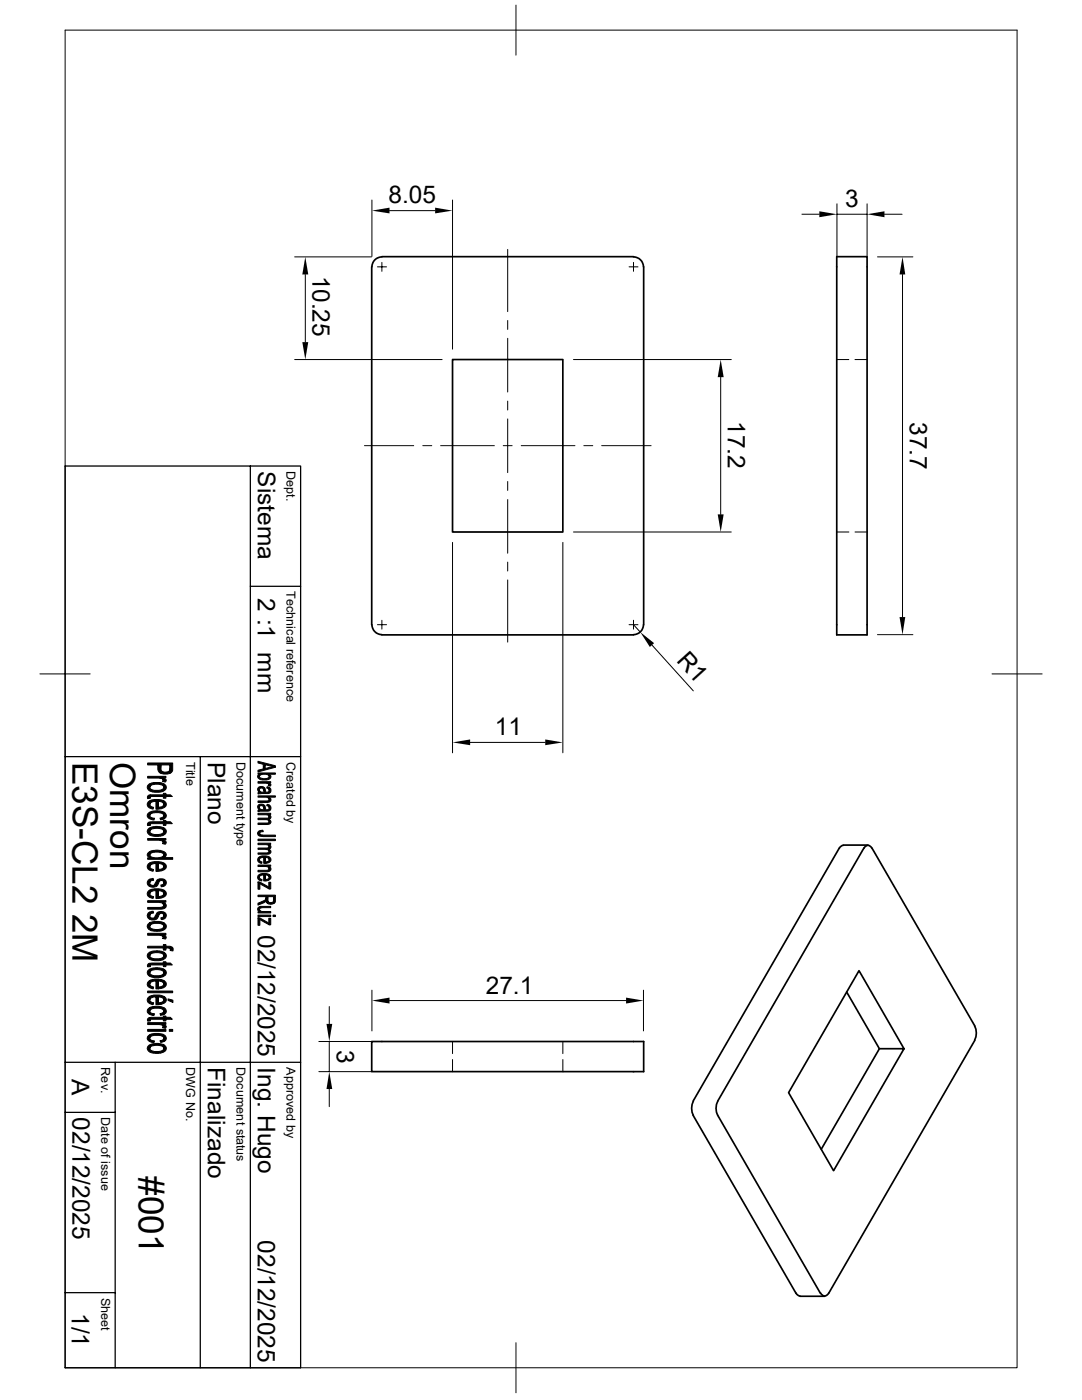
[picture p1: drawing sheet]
<svg xmlns="http://www.w3.org/2000/svg" width="216mm" height="279mm" viewBox="0 0 216 279" stroke-linecap="round" stroke-linejoin="round" font-family="sans-serif">
<g fill="none" stroke="#000" stroke-width=".34">
<path d="M74.2 53.3v71.4M76.2 51.3a2.02 2.02 0 0 0-2 2M76.2 51.2h50.2M126.4 51.3a2.02 2.02 0 0 1 2 2M128.4 53.3v71.4M167 51.2h6v75.5h-6zM90.3 71.8h22v34.4h-22zM74.2 124.7a2.02 2.02 0 0 0 2 2M76.2 126.7h50.2M128.4 124.7a2.02 2.02 0 0 1-2 2M167.5 169.2l-29.2 50.6M168.3 168.7l-.4 .2-.4 .4"/>
<path d="M168.3 168.7h4.9M172.4 169.3a.84 .84 0 0 1 .8-.6 .84 .84 0 0 1 .8 .6M172.4 169.2l-29.2 50.6M174 169.2l20.5 35.6a3.1 3.1 0 0 1 0 2.8M169 198l6.5 11.3-11.6 20.1M74.2 207.9h54.2v6h-54.2zM138.3 219.8a3.1 3.1 0 0 0 0 2.8M143.2 219.8a3.1 3.1 0 0 0 0 2.8l20.5 35.5M175.5 209.3h4.9l-9-15.6-14 24.4 8.9 15.5 14.1-24.3M194.5 207.6l-29.1 50.5M138.3 222.6l20.5 35.5M158.8 258.1l.4 .4 .4 .2"/>
<path d="M159.6 258.7h4.9M163.7 258.1a.84 .84 0 0 0 .8 .6 .84 .84 0 0 0 .9-.6"/>
</g>
<g fill="none" stroke="#000" stroke-width=".2">
<path d="M13 6h189.9v267h-189.9zM103 1v10M74.2 39.9v11.3M90.3 39.9v29.8M58.8 51.3h15.3M60.9 54.8v13.5M75.3 53.3h1.8M76.2 52.4v1.7M77.7 42h9.1M101.3 49.8v12.4M125.5 53.3h1.8M126.4 52.4v1.7"/>
<path d="M160 42.8h3.5M167 40.7v10.5M167 42.8h6M173 40.7v10.5M175.1 51.3h7.1M176.5 42.8h3.5M180.1 54.8v68.3M58.8 71.8h29.4M101.3 64v1.7M101.3 67.5v10.7M114.4 71.8h31.5M143.8 75.3v27.4"/>
<path d="M167 71.8h2.4M170.6 71.8h2.4M72.7 88.9h9.8M84.4 88.9h1.7M87.9 88.9h10.7M100.4 88.9h1.8M101.3 80.1v1.7M101.3 83.6v10.7M101.3 96.1v1.8M101.3 99.7v10.7M104 88.9h10.7M116.5 88.9h1.8"/>
<path d="M120.1 88.9h9.8M90.3 108.2v42M101.3 112.2v1.8M101.3 115.7v12.4M112.3 108.2v42M114.4 106.2h31.5M167 106.2h2.4M170.6 106.2h2.4M8 134.5h10M75.3 124.7h1.8M76.2 123.8v1.8M125.5 124.7h1.8"/>
<path d="M126.4 124.7l1.4 1.5M126.4 123.8v1.8M130.1 128.7l8.2 9.2M175.1 126.7h7.1M198 134.5h9.9M93.8 148.2h15M74.2 197.6v8.1M77.7 199.7h47.2M128.4 197.6v8.1M63.6 207.9h10.5M63.6 213.9h10.5M65.7 200.9v3.4"/>
<path d="M65.7 207.9v6M65.7 217.3v3.6M90.3 207.9v2.4M90.3 211.5v2.4M112.3 207.9v2.4M112.3 211.5v2.4M103 268v10"/>
</g>
<path d="M13 93h47v180h-47zM50 93v180M50 117h10M13 151h47M40 151v122M13 212h47M23 212v61M13 222h10M13 258h10" fill="none" stroke="#000" stroke-width=".25"/>
<g fill="#000" stroke="#000" stroke-width=".2">
<path d="M29.5 158.8l.5-.2v.7l-.5 .1z" fill-rule="evenodd"/>
<path d="M29.9 156.4l.7-.2h1.5l.6 .2v.7a1.55 1.55 0 0 0-1.9-.6l-.6 .2-.3 .4z" fill-rule="evenodd"/>
<path d="M29.9 159.8a4 4 0 0 1 2.8 0v.7l-.3-.4-.8-.2v1.6h-.1h-.4v-1.6l-.9 .2-.3 .5z" fill-rule="evenodd"/>
<path d="M29.5 154.9h3.6v.3h-.5v.5l-.5-.4h-2.6z" fill-rule="evenodd"/>
<path d="M32.6 155.2l.2 .2a.39 .39 0 0 1 .4 .3 .39 .39 0 0 1-.2 .4l-.6-.1z" fill-rule="evenodd"/>
<path d="M29.5 156.7l.4-.3v.7a1.47 1.47 0 0 0 1.7 .6l.7-.1 .3-.3 .1-.9a.85 .85 0 0 1 .4 1 .85 .85 0 0 1-.8 .6l-.7 .1a2.13 2.13 0 0 1-2.2-.7z" fill-rule="evenodd"/>
<path d="M32.1 152.7v.7a.95 .95 0 0 0 .8 .7 .95 .95 0 0 0 1-.6v-.1v.9l-1.3 .2-.6-.2z" fill-rule="evenodd"/>
<path d="M30 158.6h2.6v-.3h.5v.3h.9l.4 .4h-1.3v.3h-.5v-.3h-2.5l-.1 .2z" fill-rule="evenodd"/>
<path d="M29.5 152.3h5v1.4l-.3 .5-.3 .1v-1.6h-1.8l-.1 1.6-.5-.5v-1.1h-2z" fill-rule="evenodd"/>
<path d="M51.7 157.6l.1 .5z" fill-rule="evenodd"/>
<path d="M51.7 154.6l.1 .3z" fill-rule="evenodd"/>
<path d="M51.6 157.1a1.01 1.01 0 0 1 1.2 .1l-.1 .9a.65 .65 0 0 0-.8-.7l-.2 .7a.63 .63 0 0 1-.1-1z" fill-rule="evenodd"/>
<path d="M53.3 157l.4 .1v.6l-.1-.3-.4-.1z" fill-rule="evenodd"/>
<path d="M51.5 156h2.5v.3h-.4v.3v-.2l-.5-.1h-1.6z" fill-rule="evenodd"/>
<path d="M51.5 154.7l.2-.1 .1 .3a1.25 1.25 0 0 0 1.9 0v-.4a.59 .59 0 0 1 .3 .8 .59 .59 0 0 1-.7 .3l-.5 .1a1.06 1.06 0 0 1-1.4-.8z" fill-rule="evenodd"/>
<path d="M53.6 156.3l.5 .2-.2 .4-.4-.1z" fill-rule="evenodd"/>
<path d="M51.8 157.8l.3 .3h.6l.1-.9 .1 .3a.43 .43 0 0 0 .2 .5 .43 .43 0 0 0 .5-.1l.1-.8a.69 .69 0 0 1 .3 1 .69 .69 0 0 1-.9 .3l-1.6 .1v-.3l.3-.1z" fill-rule="evenodd"/>
<path d="M51.5 159.9l2-.1 .2-.2v-.5a.59 .59 0 0 1 .3 .8 .59 .59 0 0 1-.8 .2h-1.7z" fill-rule="evenodd"/>
<path d="M51.5 151.9l3.4 .9v.3l-2-.5-.4 .9v-1l-1-.2z" fill-rule="evenodd"/>
<path d="M51.5 153.7l1-.2 .4-.9v.8l1.7-.4 .3 .1-3.4 1z" fill-rule="evenodd"/>
<path d="M51.5 154.3h3.4v.2h-1.2v.4a1.42 1.42 0 0 0-1.9-.1v-.3h-.3z" fill-rule="evenodd"/>
<path d="M51.5 158.8h3.4v.3h-1.2v.4l-.4-.4h-1.8z" fill-rule="evenodd"/>
<path d="M29.6 170.1l.3-.1v1.2l-.4-.2-.1-.3z" fill-rule="evenodd"/>
<path d="M29.6 164.1l.4-.1v.7l-.5 .1-.1-.4z" fill-rule="evenodd"/>
<path d="M29.7 159.9l.2-.1v.9l.2 .3 .5 .1v.4a.94 .94 0 0 1-1-.4 .94 .94 0 0 1-.1-1z" fill-rule="evenodd"/>
<path d="M29.7 172.3l.2-.1v.9l.2 .3 .5 .1v.4a.94 .94 0 0 1-1-.4 .94 .94 0 0 1-.1-1z" fill-rule="evenodd"/>
<path d="M29.8 175.5l.8-.2v.4l-.5 .1-.2 .4z" fill-rule="evenodd"/>
<path d="M29.7 177.8l.2-.2v.8l.2 .4 .5 .1v.4a.94 .94 0 0 1-1-.4 .94 .94 0 0 1-.1-1z" fill-rule="evenodd"/>
<path d="M29.5 162.4l.4-.3v.8l.3 .3 .6 .1-.1 .4a1.11 1.11 0 0 1-1.3-1.2z" fill-rule="evenodd"/>
<path d="M31.9 163.3l.6-.2 .2-.3v.6l-.7 .2z" fill-rule="evenodd"/>
<path d="M29.9 165.2l1.2-.3 1 .1 .6 .2v.7a1.41 1.41 0 0 0-1.8-.6l-.7 .2-.3 .4z" fill-rule="evenodd"/>
<path d="M29.9 172.2a4 4 0 0 1 2.8 0v.7l-.3-.4-.8-.2v1.6h-.1h-.4v-1.6l-.9 .2-.3 .5z" fill-rule="evenodd"/>
<path d="M29.6 175.6l.2-.1 .1 .7a.6 .6 0 0 0 .6 .5 .6 .6 0 0 0 .6-.6 1.07 1.07 0 0 1 1.6-.6v.7a.53 .53 0 0 0-.6-.5 .53 .53 0 0 0-.5 .6 1.18 1.18 0 0 1-1.1 .8 1.18 1.18 0 0 1-1.1-.9z" fill-rule="evenodd"/>
<path d="M29.9 177.6a4 4 0 0 1 2.8 0v.8l-.2-.4-.9-.2v1.5h-.3h-.2v-1.6l-1 .3-.2 .4z" fill-rule="evenodd"/>
<path d="M29.5 167.3h3.6v.3h-.5v.5a1.29 1.29 0 0 0-1.2-.4h-1.9z" fill-rule="evenodd"/>
<path d="M31.6 159.9v1.2l.7-.1 .3-.3 .1-.9a.82 .82 0 0 1 .4 1 .82 .82 0 0 1-.8 .6l-.7 .1z" fill-rule="evenodd"/>
<path d="M29.9 162.1l1-.3a2.11 2.11 0 0 1 2.2 .8v.5l-.4 .3v-.6a1.17 1.17 0 0 0-1.4-.6l-1.1 .1-.3 .5z" fill-rule="evenodd"/>
<path d="M29.5 165.5l.4-.3v.7a1.47 1.47 0 0 0 1.7 .6l.7-.1 .3-.3 .1-.9a.79 .79 0 0 1 .5 .9 .79 .79 0 0 1-.7 .7l-.7 .1a1.91 1.91 0 0 1-2.4-1z" fill-rule="evenodd"/>
<path d="M32.6 167.6l.2 .2a.39 .39 0 0 1 .4 .3 .39 .39 0 0 1-.2 .4l-.6-.1z" fill-rule="evenodd"/>
<path d="M29.9 170l.6-.2a2.62 2.62 0 0 1 2.6 .6v.5l-.4 .3v-.6a1.55 1.55 0 0 0-1.9-.5l-.7 .2-.2 .3z" fill-rule="evenodd"/>
<path d="M31.6 172.3v1.2h.5l.5-.4 .1-.9a.82 .82 0 0 1 .4 1 .82 .82 0 0 1-.8 .6l-.7 .1z" fill-rule="evenodd"/>
<path d="M32.7 175.5a.81 .81 0 0 1 .4 1 .81 .81 0 0 1-.9 .5l-.1-.4 .5-.2z" fill-rule="evenodd"/>
<path d="M31.6 177.8v1.1l.7-.1 .3-.2 .1-1a.82 .82 0 0 1 .4 1 .82 .82 0 0 1-.8 .6l-.7 .1z" fill-rule="evenodd"/>
<path d="M30 164h2.6v-.3h.5v.3h.9l.4 .4h-1.3v.3h-.5v-.3h-2.5l-.1 .2z" fill-rule="evenodd"/>
<path d="M29.5 171.2h.4v-.4a2.21 2.21 0 0 0 2.7-.1l.1 .5h1.8v.3h-5z" fill-rule="evenodd"/>
<path d="M51.5 167.5h3.4v.3h-3.4z" fill-rule="evenodd"/>
<path d="M51.7 161.1l.1 .5z" fill-rule="evenodd"/>
<path d="M51.5 176l.3 .4 .1 1.1h-.4z" fill-rule="evenodd"/>
<path d="M51.6 171.2l.2-.2v.7l.5 .3-.1 .3a.71 .71 0 0 1-.7-.3 .71 .71 0 0 1 .1-.8z" fill-rule="evenodd"/>
<path d="M51.5 174.7l.3-.2v.7l.5 .3-.1 .3a.72 .72 0 0 1-.7-.3 .72 .72 0 0 1 0-.8z" fill-rule="evenodd"/>
<path d="M51.6 165.9l.9-.2v.3l-.6 .2-.1 .6a.53 .53 0 0 1-.2-.9z" fill-rule="evenodd"/>
<path d="M51.6 160.6l.7-.1 .4 .2v.9a.62 .62 0 0 0-.2-.6 .62 .62 0 0 0-.6-.1l-.2 .7a.62 .62 0 0 1-.1-1z" fill-rule="evenodd"/>
<path d="M51.5 180.3l.7-.3a.92 .92 0 0 0 .8-.7l-.1 .7-1.4 .6z" fill-rule="evenodd"/>
<path d="M53.6 162.6l.1 .4z" fill-rule="evenodd"/>
<path d="M53.6 168.5l.1 .5z" fill-rule="evenodd"/>
<path d="M53.6 172.9l.1 .5z" fill-rule="evenodd"/>
<path d="M51.5 176h.3l1.9 1v.4l-1.9-1z" fill-rule="evenodd"/>
<path d="M53.3 160.5l.4 .2v.5l-.1-.2-.4-.2z" fill-rule="evenodd"/>
<path d="M51.5 163.3l2.1-.1 .1 .8-.1-.3-.4-.1h-1.7z" fill-rule="evenodd"/>
<path d="M51.5 169.2h1.8l.3-.1 .1 .8-.2-.3-2-.1z" fill-rule="evenodd"/>
<path d="M51.8 171l.5-.2 1.2 .1 .2 .1v.6l-.2-.4-.5-.1v1.2h-.4v-1.2l-.7 .2-.1 .3z" fill-rule="evenodd"/>
<path d="M51.8 174.5l.5-.2 1.2 .1 .2 .1v.6l-.3-.4-.4-.1v1.2h-.4v-1.2l-.7 .2-.1 .3z" fill-rule="evenodd"/>
<path d="M51.5 162.3h2.5v.3h-.4v.2l-.4-.2h-1.7z" fill-rule="evenodd"/>
<path d="M51.5 168.3h2.5v.2h-.4v.3l-.3-.2h-1.8z" fill-rule="evenodd"/>
<path d="M51.5 172.6h2.5v.3h-.4v.3l-.5-.3h-1.6z" fill-rule="evenodd"/>
<path d="M53.6 176.1h.4v1.3h-.3z" fill-rule="evenodd"/>
<path d="M51.8 161.3l.2 .2 .7 .1 .1-.9 .1 .3a.44 .44 0 0 0 .2 .5 .44 .44 0 0 0 .5 0l.1-.8a.69 .69 0 0 1 .3 .9 .69 .69 0 0 1-.9 .3l-1.6 .1v-.3l.3-.1z" fill-rule="evenodd"/>
<path d="M53.7 162.6a.48 .48 0 0 1 .4 .5 .48 .48 0 0 1-.5 .4z" fill-rule="evenodd"/>
<path d="M51.5 164.3h1.9l.3-.2v-.5a.52 .52 0 0 1 .3 .7 .52 .52 0 0 1-.7 .2h-1.8z" fill-rule="evenodd"/>
<path d="M53.7 168.6a.45 .45 0 0 1 .4 .5 .45 .45 0 0 1-.5 .4z" fill-rule="evenodd"/>
<path d="M51.5 170.2h1.8l.4-.1v-.6a.55 .55 0 0 1 .3 .8 .55 .55 0 0 1-.8 .2h-1.7z" fill-rule="evenodd"/>
<path d="M53 171.1v.9h.2l.4-.2 .1-.8a.67 .67 0 0 1 .3 .8 .67 .67 0 0 1-.7 .5h-.3z" fill-rule="evenodd"/>
<path d="M51.5 173.7h2l.2-.3v-.5a.59 .59 0 0 1 .3 .8 .59 .59 0 0 1-.8 .3h-1.7z" fill-rule="evenodd"/>
<path d="M53 174.6v.9h.2l.4-.2 .1-.8a.66 .66 0 0 1 .3 .9 .66 .66 0 0 1-.7 .4h-.3z" fill-rule="evenodd"/>
<path d="M51.8 166.3l.3 .3 .4 .1h2.4v.3l-2.8-.1-.3-.1z" fill-rule="evenodd"/>
<path d="M51.5 178.6h3.4v1.5l-.2 .2-.1-1.4h-1.2v1.4l-.4-.5v-.9h-1.5z" fill-rule="evenodd"/>
<path d="M29.5 197.8h5v.3h-5z" fill-rule="evenodd"/>
<path d="M29.6 192.3l.4-.1v.7l-.5 .1-.1-.4z" fill-rule="evenodd"/>
<path d="M29.8 182l.8-.1v.3l-.6 .2-.1 .4z" fill-rule="evenodd"/>
<path d="M29.5 196l.4-.3v.8l.2 .3 .5 .2v.4a1.07 1.07 0 0 1-1.2-1.2z" fill-rule="evenodd"/>
<path d="M32.6 180v.6z" fill-rule="evenodd"/>
<path d="M29.6 182.2l.2-.2 .1 .8a.6 .6 0 0 0 .6 .4 .6 .6 0 0 0 .6-.5 1.07 1.07 0 0 1 1.6-.7v.7a.56 .56 0 0 0-.7-.4 .56 .56 0 0 0-.4 .7 1.13 1.13 0 0 1-1.2 .6 1.13 1.13 0 0 1-1-1z" fill-rule="evenodd"/>
<path d="M29.9 184.1a4 4 0 0 1 2.8 0v.8a1.64 1.64 0 0 0-2-.6l-.6 .2-.2 .4z" fill-rule="evenodd"/>
<path d="M29.9 190l.7-.2h1.5l.6 .2v.8a1.41 1.41 0 0 0-1.8-.7l-.7 .2-.3 .5z" fill-rule="evenodd"/>
<path d="M29.9 193.4l1.2-.3 1 .1 .6 .2v.7a1.41 1.41 0 0 0-1.8-.6l-.7 .2-.3 .4z" fill-rule="evenodd"/>
<path d="M29.9 195.7a4 4 0 0 1 2.8 0v.7l-.4-.5-.7-.1v1.6h-.5v-1.6l-.9 .2-.3 .4z" fill-rule="evenodd"/>
<path d="M29.9 198.8a4 4 0 0 1 2.8 0v.8l-.2-.4-.9-.2v1.5h-.5v-1.6l-1 .3-.2 .4z" fill-rule="evenodd"/>
<path d="M29.5 179.7h3.6v.3h-.5v.4l-.3-.2-.6-.1h-2.2z" fill-rule="evenodd"/>
<path d="M29.5 186.3h3.6v.3h-.5v.4l-.2-.2-.6-.2h-2.3z" fill-rule="evenodd"/>
<path d="M29.5 181.1h2.8l.3-.3 .1-.7a.68 .68 0 0 1 .4 .9 .68 .68 0 0 1-.8 .4h-2.8z" fill-rule="evenodd"/>
<path d="M32.7 182a.78 .78 0 0 1 .4 1 .78 .78 0 0 1-.9 .5l-.1-.3 .5-.3z" fill-rule="evenodd"/>
<path d="M29.5 184.4l.4-.3v.8a1.67 1.67 0 0 0 2.1 .5l.6-.3 .1-1a.81 .81 0 0 1 .5 1 .81 .81 0 0 1-.8 .6l-.5 .1a2.5 2.5 0 0 1-2.4-.6l-.1-.4z" fill-rule="evenodd"/>
<path d="M32.6 186.6h.1a.42 .42 0 0 1 .4 .3 .42 .42 0 0 1-.1 .5l-.6-.1z" fill-rule="evenodd"/>
<path d="M29.5 190.3l.4-.3v.8a1.47 1.47 0 0 0 1.7 .5l.7-.1 .3-.3 .1-.9a.82 .82 0 0 1 .4 1 .82 .82 0 0 1-.8 .6l-.8 .1a1.72 1.72 0 0 1-2.1-.9z" fill-rule="evenodd"/>
<path d="M29.5 193.7l.4-.3v.7a1.47 1.47 0 0 0 1.7 .6l.7-.1 .3-.3 .1-.9a.79 .79 0 0 1 .5 .8 .79 .79 0 0 1-.7 .7l-.7 .2a2.2 2.2 0 0 1-2.4-.7z" fill-rule="evenodd"/>
<path d="M31.6 195.8v1.2h.2l.8-.4 .1-.9a.82 .82 0 0 1 .4 .9 .82 .82 0 0 1-.8 .6l-.7 .2z" fill-rule="evenodd"/>
<path d="M31.6 199v1.2l.9-.3 .2-.3v-.8a.82 .82 0 0 1 .4 1 .82 .82 0 0 1-.8 .6l-.7 .1z" fill-rule="evenodd"/>
<path d="M29.5 188.8h3.1v-.3h.5v.3l.9 .1v.6v-.2l-.5-.1h-.4v.4h-.5v-.4h-3.1z" fill-rule="evenodd"/>
<path d="M30 192.2h2.6v-.3h.5v.3h.9l.4 .4h-1.3v.3h-.5v-.3h-2.5l-.1 .2z" fill-rule="evenodd"/>
<path d="M34 188.9l.5 .3v.6l-.5-.1z" fill-rule="evenodd"/>
<path d="M51.5 183.2l.3 .3 .1 1.2h-.4z" fill-rule="evenodd"/>
<path d="M51.8 181.5l.1 .4z" fill-rule="evenodd"/>
<path d="M51.5 183.2h.3l1.9 1v.4l-1.9-1.1z" fill-rule="evenodd"/>
<path d="M51.5 181.2l.5-.3h2v.2h-1.8l-.3 .2-.1 .6-.4-.3z" fill-rule="evenodd"/>
<path d="M51.5 181.9h.4v-.2l.3 .2h1.8v.3h-2.5z" fill-rule="evenodd"/>
<path d="M53.6 183.3h.4v1.3h-.3z" fill-rule="evenodd"/>
<path d="M51.5 182.6h2.5v.3h-2.5z" fill-rule="evenodd"/>
<path d="M53.4 178.9v.7a.58 .58 0 0 0 .6 .5 .58 .58 0 0 0 .6-.4l.1 .6-.6 .2-.7-.2z" fill-rule="evenodd"/>
<path d="M54.5 182.6h.4v.3h-.4z" fill-rule="evenodd"/>
<path d="M29.6 203.2l.4-.1v.7h-.5l-.1-.3z" fill-rule="evenodd"/>
<path d="M29.7 199l.2-.2 .1 1 .6 .3v.4a.94 .94 0 0 1-1-.4 .94 .94 0 0 1-.1-1z" fill-rule="evenodd"/>
<path d="M29.6 201.3l.3-.2v.8l.3 .3 .6 .1-.1 .3a1.06 1.06 0 0 1-1.3-1.1z" fill-rule="evenodd"/>
<path d="M29.6 206.7l.3-.2 .1 .9 .8 .3-.1 .4a.98 .98 0 0 1-1-.3 .98 .98 0 0 1-.2-1z" fill-rule="evenodd"/>
<path d="M31.9 202.3l.5-.2 .3-.3v.7l-.7 .1z" fill-rule="evenodd"/>
<path d="M31.9 207.7l.5-.1 .3-.4v.7l-.7 .1z" fill-rule="evenodd"/>
<path d="M29.9 208.5l1.2-.3 1.4 .2 .2 .1v.8a1.41 1.41 0 0 0-1.8-.7l-.8 .2-.2 .5z" fill-rule="evenodd"/>
<path d="M29.5 205.4h3.6v.4h-3.6z" fill-rule="evenodd"/>
<path d="M29.5 204.1h3.6v.3h-.5v.5l-.2-.3-.6-.1h-2.3z" fill-rule="evenodd"/>
<path d="M29.9 201.1l1.3-.3a1.66 1.66 0 0 1 2 1l-.1 .3-.4 .4v-.7a1.27 1.27 0 0 0-1.6-.6l-.9 .1-.3 .5z" fill-rule="evenodd"/>
<path d="M32.6 204.4l.5 .2 .1 .3-.1 .3-.7-.1z" fill-rule="evenodd"/>
<path d="M29.9 206.5a3.4 3.4 0 0 1 3.1 .3 .69 .69 0 0 1-.3 1.1v-.7a1.27 1.27 0 0 0-1.6-.6l-.9 .2-.3 .4z" fill-rule="evenodd"/>
<path d="M29.5 208.8l.4-.3v.8a1.47 1.47 0 0 0 1.7 .5l.7-.1 .3-.3 .1-.9a.84 .84 0 0 1 .5 1 .84 .84 0 0 1-.9 .6l-.5 .1a2.04 2.04 0 0 1-2.4-.8z" fill-rule="evenodd"/>
<path d="M30 203.1l2.6-.1v-.2h.5v.2h.9l.4 .4h-1.3v.4h-.5v-.4h-2.5l-.1 .2z" fill-rule="evenodd"/>
<path d="M33.8 205.4h.7v.4h-.7z" fill-rule="evenodd"/>
<path d="M33.5 199.3l1 .3v.5l-1-.5z" fill-rule="evenodd"/>
</g>
<g fill="#000">
<path d="M60.9 51.3l.6 3.5h-1.2zM74.2 42l3.5-.6v1.2zM86.8 41.4l3.5 .6-3.5 .6zM163.5 42.2l3.5 .6-3.5 .5zM173 42.8l3.5-.6v1.1zM180.1 51.3l.5 3.5h-1.1zM60.3 68.3h1.2l-.6 3.5zM143.8 71.8l.6 3.5h-1.2zM143.2 102.7h1.2l-.6 3.5zM127.8 126.2l2.7 2.2-.8 .7zM179.5 123.1h1.1l-.5 3.6zM90.3 148.2l3.5-.6v1.1z"/>
<path d="M108.8 147.6l3.5 .6-3.5 .5zM74.2 199.7l3.5-.6v1.2zM124.9 199.1l3.5 .6-3.5 .6zM65.2 204.3h1.1l-.6 3.6zM65.7 213.9l.6 3.4h-1.1z"/>
</g>
<g font-size="7">
<text x="14.5" y="152" transform="rotate(90 14.5 152)">E3S-CL2 2M</text>
<text x="22" y="152" transform="rotate(90 22 152)">Omron</text>
<text x="27.7" y="234.7" transform="rotate(90 27.7 234.7)">#001</text>
</g>
<g font-size="4.9">
<text x="77.5" y="40.6">8.05</text>
<text x="168.7" y="41.3">3</text>
<text x="62.4" y="55" transform="rotate(90 62.4 55)">10.25</text>
<text x="145.2" y="84.1" transform="rotate(90 145.2 84.1)">17.2</text>
<text x="181.5" y="84.2" transform="rotate(90 181.5 84.2)">37.7</text>
<text x="51.5" y="94" transform="rotate(90 51.5 94)">Sistema</text>
<text x="51.5" y="119.4" transform="rotate(90 51.5 119.4)">2 :1 mm</text>
<text x="134.8" y="131.9" transform="rotate(48 134.8 131.9)">R1</text>
<text x="98.8" y="146.8">11</text>
<text x="41.5" y="152" transform="rotate(90 41.5 152)">Plano</text>
<text x="51.5" y="186.5" transform="rotate(90 51.5 186.5)">02/12/2025</text>
<text x="96.9" y="198.3">27.1</text>
<text x="67.2" y="209.5" transform="rotate(90 67.2 209.5)">3</text>
<text x="14.3" y="215.3" transform="rotate(90 14.3 215.3)">A</text>
<text x="41.5" y="213" transform="rotate(90 41.5 213)">Finalizado</text>
<text x="51.5" y="213" transform="rotate(90 51.5 213)">Ing. Hugo</text>
<text x="14.5" y="223" transform="rotate(90 14.5 223)">02/12/2025</text>
<text x="51.5" y="247.5" transform="rotate(90 51.5 247.5)">02/12/2025</text>
<text x="14.3" y="262.1" transform="rotate(90 14.3 262.1)">1/1</text>
</g>
<g font-size="2.5">
<text x="57.2" y="94" transform="rotate(90 57.2 94)">Dept.</text>
<text x="57.2" y="118" transform="rotate(90 57.2 118)">Technical reference</text>
<text x="37.2" y="152" transform="rotate(90 37.2 152)">Title</text>
<text x="47.2" y="152" transform="rotate(90 47.2 152)">Document type</text>
<text x="57.2" y="152" transform="rotate(90 57.2 152)">Created by</text>
<text x="20.2" y="213" transform="rotate(90 20.2 213)">Rev.</text>
<text x="37.2" y="213" transform="rotate(90 37.2 213)">DWG No.</text>
<text x="47.2" y="213" transform="rotate(90 47.2 213)">Document status</text>
<text x="57.2" y="213" transform="rotate(90 57.2 213)">Approved by</text>
<text x="20.2" y="223" transform="rotate(90 20.2 223)">Date of issue</text>
<text x="20.2" y="259" transform="rotate(90 20.2 259)">Sheet</text>
</g>
</svg>
